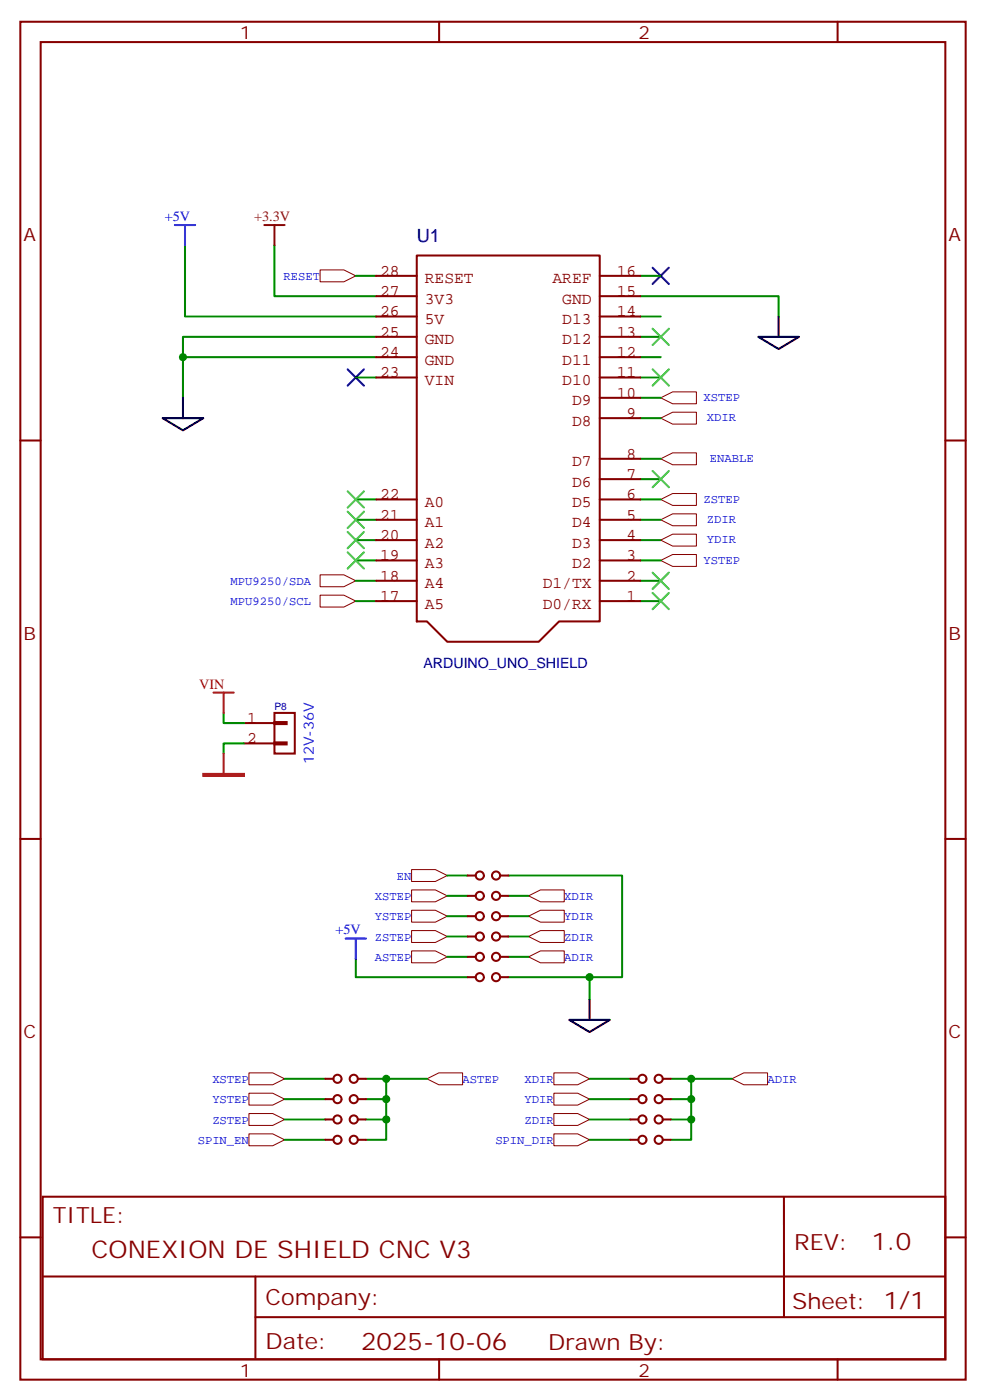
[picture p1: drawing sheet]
<svg xmlns="http://www.w3.org/2000/svg" width="171mm" height="243mm" viewBox="0 0 171 243" stroke-linecap="round" stroke-linejoin="round" font-family="sans-serif">
<path d="M55.5 46.8h4.2l2 1.1-2 1h-4.2z" fill="#fff" stroke="#850000" stroke-width=".18"/>
<path d="M61.7 47.9h3.6" fill="none" stroke="#008500" stroke-width=".35"/>
<g fill="#fff" stroke="#850000" stroke-width=".18">
<path d="M55.5 99.8h4.2l2 1-2 1h-4.2z"/>
<path d="M55.5 103.3h4.2l2 1-2 1.1h-4.2z"/>
</g>
<path d="M61.7 86.7h3.6M61.7 90.2h3.6M61.7 93.7h3.6M61.7 97.3h3.6M61.7 100.8h3.6M61.7 104.3h3.6" fill="none" stroke="#008500" stroke-width=".35"/>
<path d="M60.3 64.1l2.8 2.8M63.1 64.1l-2.8 2.8" fill="none" stroke="#000085" stroke-width=".35"/>
<g fill="#fff" stroke="#850000" stroke-width=".18">
<path d="M114.7 72.6l2-1.1h4.1v2.1h-4.1z"/>
<path d="M114.7 69l2-1h4.1v2.1h-4.1z"/>
</g>
<path d="M111.1 51.4h24v3.5M111.1 54.9h3.6M111.1 58.5h3.6M111.1 62h3.6M111.1 65.5h3.6M111.1 69h3.6M111.1 72.6h3.6" fill="none" stroke="#008500" stroke-width=".35"/>
<g fill="#fff" stroke="#850000" stroke-width=".18">
<path d="M114.7 79.6l2-1h4.1v2.1h-4.1z"/>
<path d="M114.7 86.7l2-1.1h4.1v2.1h-4.1z"/>
<path d="M114.7 90.2l2-1h4.1v2h-4.1z"/>
<path d="M114.7 93.7l2-1h4.1v2.1h-4.1z"/>
<path d="M114.7 97.3l2-1.1h4.1v2.1h-4.1z"/>
</g>
<g fill="none" stroke="#008500" stroke-width=".35">
<path d="M32.1 42.6v12.3h33.2M47.6 42.6v8.8h17.7M65.3 58.5h-33.6v3.5h33.6M111.1 47.9h3.6M61.7 65.5h3.6M111.1 79.6h3.6M111.1 83.1h3.6M111.1 86.7h3.6M111.1 90.2h3.6M111.1 93.7h3.6M111.1 97.3h3.6M111.1 100.8h3.6"/>
<path d="M111.1 104.3h3.6"/>
</g>
<path d="M113.2 46.5l2.9 2.8M116.1 46.5l-2.9 2.8" fill="none" stroke="#000085" stroke-width=".35"/>
<g fill="#fff" stroke="#850000" stroke-width=".18">
<path d="M71.4 150.9h4.1l2.1 1-2.1 1.1h-4.1z"/>
<path d="M71.4 154.4h4.1l2.1 1.1-2.1 1h-4.1z"/>
<path d="M71.4 158h4.1l2.1 1-2.1 1h-4.1z"/>
<path d="M71.4 161.5h4.1l2.1 1-2.1 1.1h-4.1z"/>
<path d="M71.4 165h4.1l2.1 1.1-2.1 1h-4.1z"/>
<path d="M91.7 162.5l2.1-1h4.1v2.1h-4.1z"/>
<path d="M91.7 159l2.1-1h4.1v2h-4.1z"/>
<path d="M91.7 155.5l2.1-1.1h4.1v2.1h-4.1z"/>
<path d="M91.7 166.1l2.1-1.1h4.1v2.1h-4.1z"/>
</g>
<path d="M77.6 151.9h3.5M77.6 155.5h3.5M77.6 159h3.5M88.2 151.9h19.7v17.7h-19.7M88.2 155.5h3.5M88.2 159h3.5M61.7 166.4v3.2h19.4M77.6 162.5h3.5M77.6 166.1h3.5M88.2 162.5h3.5M88.2 166.1h3.5" fill="none" stroke="#008500" stroke-width=".35"/>
<g fill="#fff" stroke="#850000" stroke-width=".18">
<path d="M74.1 187.2l2-1h4.2v2.1h-4.2z"/>
<path d="M127 187.2l2.1-1h4.1v2.1h-4.1z"/>
<path d="M43.2 186.2h4.1l2.1 1-2.1 1.1h-4.1z"/>
<path d="M43.2 189.7h4.1l2.1 1-2.1 1.1h-4.1z"/>
<path d="M43.2 193.2h4.1l2.1 1.1-2.1 1h-4.1z"/>
<path d="M43.2 196.8h4.1l2.1 1-2.1 1h-4.1z"/>
<path d="M96.1 186.2h4.1l2.1 1-2.1 1.1h-4.1z"/>
<path d="M96.1 189.7h4.1l2.1 1-2.1 1.1h-4.1z"/>
<path d="M96.1 193.2h4.1l2.1 1.1-2.1 1h-4.1z"/>
<path d="M96.1 196.8h4.1l2.1 1-2.1 1h-4.1z"/>
</g>
<g fill="none" stroke="#008500" stroke-width=".35">
<path d="M31.7 62v7M102.3 169.6v3.9M49.4 187.2h7M49.4 190.7h7M49.4 194.3h7M49.4 197.8h7M63.5 187.2h10.6M63.5 190.7h3.5M63.5 194.3h3.5M67 194.3v3.5h-3.5M67 187.2v7.1M102.3 187.2h7.1"/>
<path d="M102.3 190.7h7.1M102.3 194.3h7.1M102.3 197.8h7.1M116.4 187.2h10.6M116.4 190.7h3.5M116.4 194.3h3.5M119.9 194.3v3.5h-3.5M119.9 187.2v7.1"/>
</g>
<g fill="none" stroke="#850000" stroke-width=".35">
<path d="M65.3 58.5h7M65.3 54.9h7M65.3 51.4h7M65.3 47.9h7M72.3 44.3h31.8v63.5h-7.1l-3.5 3.6h-15.9l-3.5-3.6h-1.8zM104.1 58.5h7M104.1 54.9h7M104.1 51.4h7M104.1 47.9h7M65.3 65.5h7M65.3 62h7M104.1 69h7"/>
<path d="M104.1 65.5h7M104.1 62h7M104.1 79.6h7M104.1 72.6h7M65.3 97.3h7M65.3 93.7h7M65.3 90.2h7M65.3 86.7h7M104.1 97.3h7M104.1 93.7h7M104.1 90.2h7M104.1 86.7h7"/>
<path d="M104.1 83.1h7M65.3 104.3h7M65.3 100.8h7M104.1 104.3h7M104.1 100.8h7M42.3 125.5h5.3M42.3 129h5.3M47.6 128.8h2.1v.4h-2.1zM47.6 125.3h2.1v.4h-2.1zM47.6 123.7h3.6v7.1h-3.6zM81.1 151.9h1.4M81.1 155.5h1.4"/>
<path d="M81.1 159h1.4M84 151.9a.71 .71 0 0 0-1.1-.6 .71 .71 0 0 0-.1 1.2 .71 .71 0 0 0 1.2-.4M84 155.5a.71 .71 0 0 0-1.1-.7 .71 .71 0 0 0-.1 1.2 .71 .71 0 0 0 1.2-.4M84 159a.71 .71 0 0 0-1.1-.6 .71 .71 0 0 0-.1 1.2 .71 .71 0 0 0 1.2-.5M88.2 151.9h-1.4a.71 .71 0 0 0-1-.6 .71 .71 0 0 0-.1 1.2 .71 .71 0 0 0 1.1-.4M88.2 155.5h-1.4a.71 .71 0 0 0-1-.7 .71 .71 0 0 0-.1 1.2 .71 .71 0 0 0 1.1-.4M88.2 159h-1.4a.71 .71 0 0 0-1-.6 .71 .71 0 0 0-.1 1.2 .71 .71 0 0 0 1.1-.5M81.1 162.5h1.4M81.1 166.1h1.4M81.1 169.6h1.4M84 162.5a.71 .71 0 0 0-1.1-.6 .71 .71 0 0 0-.1 1.2 .71 .71 0 0 0 1.2-.5M84 166.1a.71 .71 0 0 0-1.1-.7 .71 .71 0 0 0-.1 1.2 .71 .71 0 0 0 1.2-.4"/>
<path d="M84 169.6a.71 .71 0 0 0-1.1-.6 .71 .71 0 0 0-.1 1.1 .71 .71 0 0 0 1.2-.4M88.2 162.5h-1.4a.71 .71 0 0 0-1-.6 .71 .71 0 0 0-.1 1.2 .71 .71 0 0 0 1.1-.5M88.2 166.1h-1.4a.71 .71 0 0 0-1-.7 .71 .71 0 0 0-.1 1.2 .71 .71 0 0 0 1.1-.4M88.2 169.6h-1.4a.71 .71 0 0 0-1-.6 .71 .71 0 0 0-.1 1.1 .71 .71 0 0 0 1.1-.4M56.4 187.2h1.5M56.4 190.7h1.5M56.4 194.3h1.5M56.4 197.8h1.5M59.3 187.2a.71 .71 0 0 0-1.1-.6 .71 .71 0 0 0-.1 1.2 .71 .71 0 0 0 1.2-.5M59.3 190.7a.71 .71 0 0 0-1.1-.6 .71 .71 0 0 0-.1 1.2 .71 .71 0 0 0 1.2-.4M59.3 194.3a.71 .71 0 0 0-1.1-.7 .71 .71 0 0 0-.1 1.2 .71 .71 0 0 0 1.2-.4M59.3 197.8a.71 .71 0 0 0-1.1-.6 .71 .71 0 0 0-.1 1.2 .71 .71 0 0 0 1.2-.5"/>
<path d="M63.5 187.2h-1.4a.71 .71 0 0 0-1-.6 .71 .71 0 0 0-.1 1.2 .71 .71 0 0 0 1.1-.5M63.5 190.7h-1.4a.71 .71 0 0 0-1-.6 .71 .71 0 0 0-.1 1.2 .71 .71 0 0 0 1.1-.4M63.5 194.3h-1.4a.71 .71 0 0 0-1-.7 .71 .71 0 0 0-.1 1.2 .71 .71 0 0 0 1.1-.4M63.5 197.8h-1.4a.71 .71 0 0 0-1-.6 .71 .71 0 0 0-.1 1.2 .71 .71 0 0 0 1.1-.5M109.4 187.2h1.4M109.4 190.7h1.4M109.4 194.3h1.4M109.4 197.8h1.4M112.2 187.2a.71 .71 0 0 0-1-.6 .71 .71 0 0 0-.1 1.2 .71 .71 0 0 0 1.1-.5M112.2 190.7a.71 .71 0 0 0-1-.6 .71 .71 0 0 0-.1 1.2 .71 .71 0 0 0 1.1-.4M112.2 194.3a.71 .71 0 0 0-1-.7 .71 .71 0 0 0-.1 1.2 .71 .71 0 0 0 1.1-.4M112.2 197.8a.71 .71 0 0 0-1-.6 .71 .71 0 0 0-.1 1.2 .71 .71 0 0 0 1.1-.5"/>
<path d="M116.4 187.2h-1.4a.71 .71 0 0 0-1-.6 .71 .71 0 0 0-.1 1.2 .71 .71 0 0 0 1.1-.5M116.4 190.7h-1.4a.71 .71 0 0 0-1-.6 .71 .71 0 0 0-.1 1.2 .71 .71 0 0 0 1.1-.4M116.4 194.3h-1.4a.71 .71 0 0 0-1-.7 .71 .71 0 0 0-.1 1.2 .71 .71 0 0 0 1.1-.4M116.4 197.8h-1.4a.71 .71 0 0 0-1-.6 .71 .71 0 0 0-.1 1.2 .71 .71 0 0 0 1.1-.5"/>
</g>
<path d="M38.8 123.7v1.8h3.5M42.3 129h-3.5v1.8" fill="none" stroke="#008700" stroke-width=".35"/>
<path d="M30.3 39.1h3.6M32.1 39.1v3.5M60 162.9h3.5M61.7 162.9v3.5" fill="none" stroke="#00f" stroke-width=".35"/>
<path d="M45.9 39.1h3.5M47.6 39.1v3.5" fill="none" stroke="#630" stroke-width=".35"/>
<path d="M131.6 58.5h7l-3.5 2.1zM135.1 54.9v3.6M28.2 72.6h7.1l-3.6 2.1zM31.7 69v3.6M98.8 177h7l-3.5 2.1zM102.3 173.5v3.5" fill="none" stroke="#000" stroke-width=".35"/>
<path d="M37 120.2h3.6M38.8 120.2v3.5M38.8 130.8v3.5" fill="none" stroke="#f00" stroke-width=".35"/>
<path d="M35.3 134.3h7v.4h-7z" fill="#000" stroke="#f00" stroke-width=".35"/>
<g fill="none" stroke="#870000" stroke-width=".35">
<path d="M3.5 3.8h164.1v235.6h-164.1zM7.1 7.3h156.9v228.6h-156.9zM76.2 3.8v3.5M145.3 3.8v3.5M3.5 76.4h3.6M164 76.4h3.6M3.5 145.6h3.6M164 145.6h3.6M3.5 214.7h3.6M7.4 207.7h156.6v28.2h-156.6zM136 207.7v20.9M164 214.7h3.6"/>
<path d="M7.4 221.5h156.5M44.3 228.6h119.6M44.3 221.5v14.1M76.2 235.9v3.5M145.3 235.9v3.5"/>
</g>
<g fill="none" stroke="#3c3" stroke-width=".35">
<path d="M113.2 57l2.9 2.9M116.1 57l-2.9 2.9M113.2 64.1l2.9 2.8M116.1 64.1l-2.9 2.8M60.3 85.3l2.8 2.8M60.3 88.8l2.8 2.8M60.3 92.3l2.8 2.8M60.3 95.8l2.8 2.9M63.1 85.3l-2.8 2.8M63.1 88.8l-2.8 2.8M63.1 92.3l-2.8 2.8M63.1 95.8l-2.8 2.9"/>
<path d="M113.2 81.7l2.9 2.9M113.2 99.4l2.9 2.8M116.1 81.7l-2.9 2.9M116.1 99.4l-2.9 2.8M113.2 102.9l2.9 2.8M116.1 102.9l-2.9 2.8"/>
</g>
<g fill="#008500">
<circle cx="119.9" cy="194.3" r=".71"/>
<circle cx="119.9" cy="190.7" r=".71"/>
<circle cx="119.9" cy="187.2" r=".71"/>
<circle cx="67" cy="194.3" r=".71"/>
<circle cx="67" cy="190.7" r=".71"/>
<circle cx="67" cy="187.2" r=".71"/>
<circle cx="102.3" cy="169.6" r=".71"/>
<circle cx="31.8" cy="62" r=".71"/>
</g>
<g font-size="4.2" fill="#800">
<text x="15.9" y="218.3">CONEXION DE SHIELD CNC V3</text>
<text x="151.2" y="216.9">1.0</text>
<text x="62.7" y="234.3">2025-10-06</text>
</g>
<g font-size="3.9" fill="#800">
<text x="9.2" y="212.3">TITLE:</text>
<text x="137.8" y="216.9">REV:</text>
<text x="46.1" y="226.5">Company:</text>
<text x="137.4" y="227.1">Sheet: 1/1</text>
<text x="46.1" y="234.1">Date:</text>
<text x="95.1" y="234.2">Drawn By:</text>
</g>
<g font-size="3.2" fill="#800">
<text x="41.6" y="6.8">1</text>
<text x="110.8" y="6.8">2</text>
<text x="4.1" y="41.9">A</text>
<text x="164.6" y="41.9">A</text>
<text x="4.1" y="111">B</text>
<text x="164.6" y="111">B</text>
<text x="4.1" y="180.2">C</text>
<text x="164.6" y="180.2">C</text>
<text x="41.6" y="238.9">1</text>
<text x="110.8" y="238.9">2</text>
</g>
<text font-size="3.2" fill="#000080" x="72.3" y="42.1">U1</text>
<g font-size="2.8" fill="#840000">
<text x="66" y="47.8">28</text>
<text x="107" y="47.8">16</text>
<text x="66" y="51.4">27</text>
<text x="73.7" y="52.7">3V3</text>
<text x="73.7" y="49.2">RESET</text>
<text x="95.9" y="49.2">AREF</text>
<text x="97.6" y="52.7">GND</text>
<text x="107" y="51.4">15</text>
<text x="66" y="58.4">25</text>
<text x="66" y="54.9">26</text>
<text x="73.7" y="59.8">GND</text>
<text x="73.7" y="56.3">5V</text>
<text x="97.6" y="59.8">D12</text>
<text x="97.6" y="56.3">D13</text>
<text x="107" y="58.4">13</text>
<text x="107" y="54.9">14</text>
<text x="66" y="65.5">23</text>
<text x="66" y="61.9">24</text>
<text x="73.7" y="63.3">GND</text>
<text x="97.6" y="63.3">D11</text>
<text x="107" y="65.5">11</text>
<text x="107" y="61.9">12</text>
<text x="73.7" y="66.8">VIN</text>
<text x="97.6" y="66.8">D10</text>
<text x="99.3" y="70.4">D9</text>
<text x="107" y="69">10</text>
<text x="99.3" y="73.9">D8</text>
<text x="108.7" y="72.5">9</text>
<text x="99.3" y="80.9">D7</text>
<text x="108.7" y="83.1">7</text>
<text x="108.7" y="79.6">8</text>
<text x="66" y="86.6">22</text>
<text x="73.7" y="88">A0</text>
<text x="99.3" y="88">D5</text>
<text x="99.3" y="84.5">D6</text>
<text x="108.7" y="86.6">6</text>
<text x="66" y="93.7">20</text>
<text x="66" y="90.2">21</text>
<text x="73.7" y="95.1">A2</text>
<text x="73.7" y="91.5">A1</text>
<text x="99.3" y="95.1">D3</text>
<text x="99.3" y="91.5">D4</text>
<text x="108.7" y="93.7">4</text>
<text x="108.7" y="90.2">5</text>
<text x="66" y="100.8">18</text>
<text x="66" y="97.2">19</text>
<text x="73.7" y="98.6">A3</text>
<text x="99.3" y="98.6">D2</text>
<text x="108.7" y="100.8">2</text>
<text x="108.7" y="97.2">3</text>
<text x="66" y="104.3">17</text>
<text x="73.7" y="105.6">A5</text>
<text x="73.7" y="102.1">A4</text>
<text x="94.2" y="105.6">D0/RX</text>
<text x="94.2" y="102.1">D1/TX</text>
<text x="108.7" y="104.3">1</text>
<text x="42.9" y="125.4">1</text>
<text x="42.9" y="129">2</text>
</g>
<g font-size="2.5" fill="#00f">
<text x="28.6" y="38.3">+5V</text>
<text x="54.4" y="132.6" transform="rotate(-90 54.4 132.6)">12V-36V</text>
<text x="58.2" y="162.2">+5V</text>
</g>
<text font-size="2.5" fill="#630" x="44.1" y="38.3">+3.3V</text>
<text font-size="2.5" fill="#f00" x="34.6" y="119.5">VIN</text>
<text font-size="2.5" fill="#000080" x="73.5" y="115.8">ARDUINO_UNO_SHIELD</text>
<g font-size="2.1" fill="#00f">
<text x="49.2" y="48.6">RESET</text>
<text x="122.1" y="69.6">XSTEP</text>
<text x="122.7" y="73.1">XDIR</text>
<text x="123.2" y="80.2">ENABLE</text>
<text x="122.1" y="87.2">ZSTEP</text>
<text x="122.7" y="90.8">ZDIR</text>
<text x="122.7" y="94.3">YDIR</text>
<text x="40" y="101.5">MPU9250/SDA</text>
<text x="122.1" y="97.8">YSTEP</text>
<text x="40" y="105">MPU9250/SCL</text>
<text x="68.9" y="152.7">EN</text>
<text x="65.1" y="156.2">XSTEP</text>
<text x="65.1" y="159.7">YSTEP</text>
<text x="97.9" y="159.7">YDIR</text>
<text x="97.9" y="156.2">XDIR</text>
<text x="65.1" y="163.2">ZSTEP</text>
<text x="65.1" y="166.8">ASTEP</text>
<text x="97.9" y="163.2">ZDIR</text>
<text x="97.9" y="166.8">ADIR</text>
<text x="36.8" y="187.9">XSTEP</text>
<text x="36.8" y="191.5">YSTEP</text>
<text x="80.3" y="187.9">ASTEP</text>
<text x="91" y="187.9">XDIR</text>
<text x="91" y="191.5">YDIR</text>
<text x="133.2" y="187.9">ADIR</text>
<text x="36.8" y="195">ZSTEP</text>
<text x="91" y="195">ZDIR</text>
<text x="34.3" y="198.5">SPIN_EN</text>
<text x="86" y="198.5">SPIN_DIR</text>
</g>
<text font-size="1.8" fill="#000080" x="47.6" y="123.2">P8</text>
</svg>
